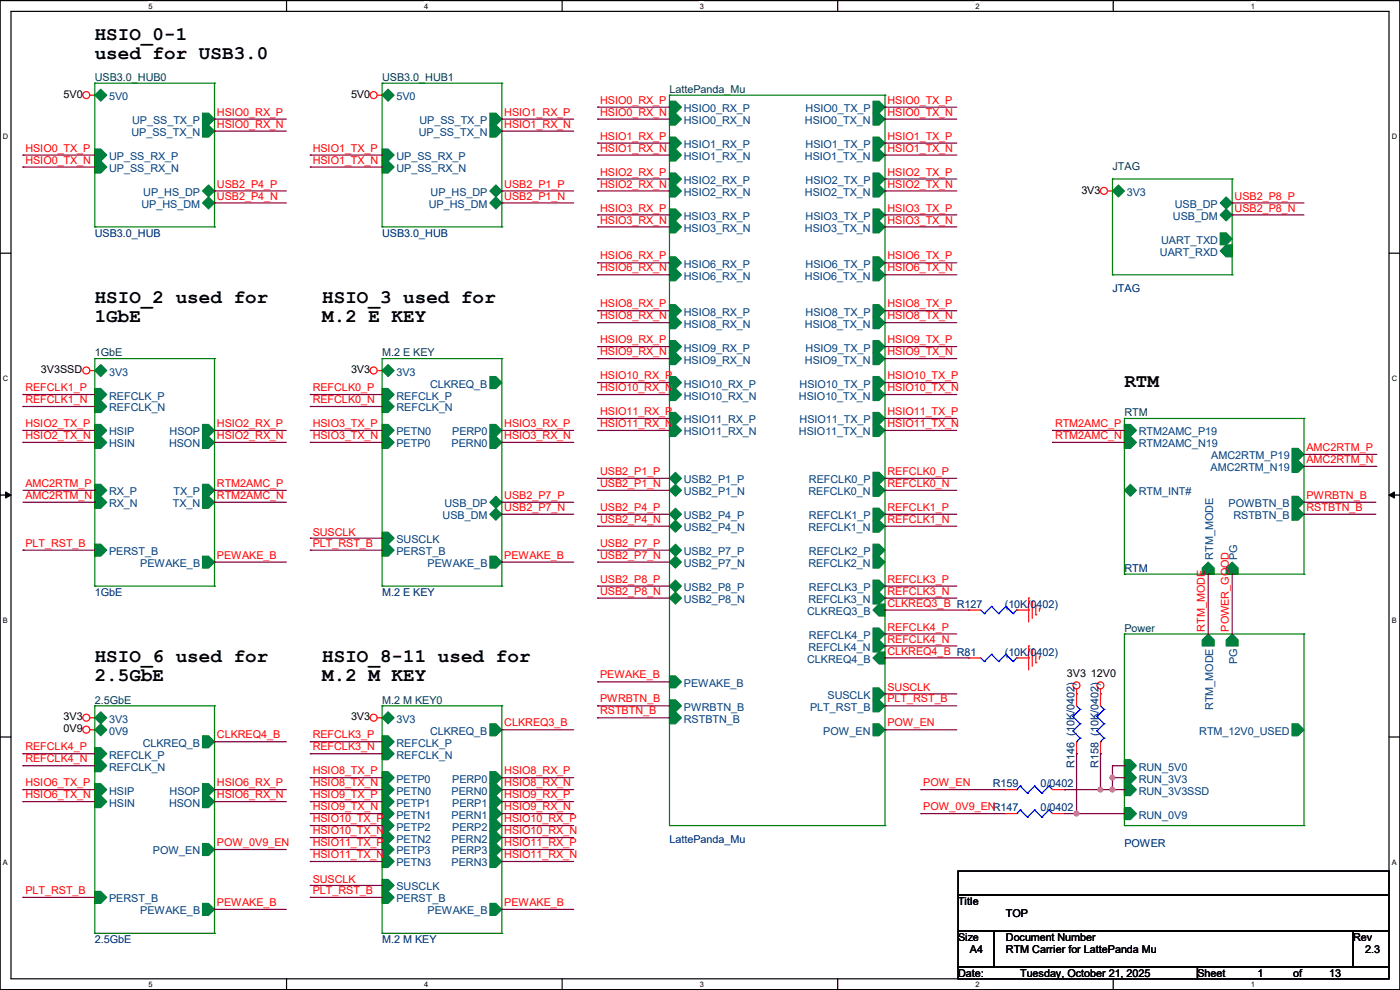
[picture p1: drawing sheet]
<svg xmlns="http://www.w3.org/2000/svg" width="297mm" height="210mm" viewBox="0 0 297 210" stroke-linecap="round" stroke-linejoin="round" font-family="sans-serif">
<path d="M0 .1h297v209.8h-297zM2.3 2.4h292.4v205.2h-292.4z" fill="none" stroke="#000" stroke-width=".25"/>
<g fill="#fff">
<path d="M31.5 .4h.9v1.8h-.9z"/>
<path d="M31.5 207.9h.9v1.8h-.9z"/>
</g>
<path d="M60.8 .1v2.3M60.8 207.6v2.3" fill="none" stroke="#000" stroke-width=".25"/>
<g fill="#fff">
<path d="M90 .4h.9v1.8h-.9z"/>
<path d="M90 207.9h.9v1.8h-.9z"/>
</g>
<path d="M119.3 .1v2.3M119.3 207.6v2.3" fill="none" stroke="#000" stroke-width=".25"/>
<g fill="#fff">
<path d="M148.5 .4h.9v1.8h-.9z"/>
<path d="M148.5 207.9h.9v1.8h-.9z"/>
</g>
<path d="M177.7 .1v2.3M177.7 207.6v2.3" fill="none" stroke="#000" stroke-width=".25"/>
<g fill="#fff">
<path d="M206.9 .4h.9v1.8h-.9z"/>
<path d="M206.9 207.9h.9v1.8h-.9z"/>
</g>
<path d="M236.2 .1v2.3M236.2 207.6v2.3" fill="none" stroke="#000" stroke-width=".25"/>
<g fill="#fff">
<path d="M265.4 .4h.9v1.8h-.9z"/>
<path d="M265.4 207.9h.9v1.8h-.9z"/>
<path d="M.6 28.1h1.2v1.7h-1.2z"/>
<path d="M295.3 28.1h1.1v1.7h-1.1z"/>
<path d="M.6 79.4h1.2v1.8h-1.2z"/>
<path d="M295.3 79.4h1.1v1.8h-1.1z"/>
</g>
<path d="M0 53.7h2.3M294.7 53.7h2.3" fill="none" stroke="#000" stroke-width=".25"/>
<g fill="#fff">
<path d="M.6 130.7h1.1v1.8h-1.1z"/>
<path d="M295.3 130.7h1v1.8h-1z"/>
</g>
<path d="M0 105h2.3M294.7 105h2.3" fill="none" stroke="#000" stroke-width=".25"/>
<path d="M1.2 104.4l1.1 .6-1.1 .7zM294.7 105l1.1-.6v1.3z" fill="#000" stroke="#000" stroke-width=".21"/>
<g fill="#fff">
<path d="M.6 182h1.1v1.8h-1.1z"/>
<path d="M295.3 182h1v1.8h-1z"/>
</g>
<path d="M0 156.3h2.3M294.7 156.3h2.3M203.2 184.8h91.5v5.1h-91.5zM203.2 189.9h91.5v7.6h-91.5zM203.2 197.5h7.7v7.6h-7.7zM210.9 197.5h76.2v7.6h-76.2zM287.1 197.5h7.6v7.6h-7.6zM203.2 205.1h50.8v2.5h-50.8zM254 205.1h40.7v2.5h-40.7z" fill="none" stroke="#000" stroke-width=".25"/>
<g fill="none" stroke="#f00" stroke-width=".25">
<path d="M19.1 20.2h1M20.1 20.2h.1M80.1 20.2h1M81.1 20.2h.1M235 40.5h1M236 40.5h.1M19.1 78.6h1M20.1 78.6h.1M80.1 78.6h1M81.1 78.6h.1M205.5 139.6h.1M205.5 129.4h.1"/>
<path d="M205.5 139.6h2.6M205.5 129.4h2.6M215.7 139.6h2.5M215.7 129.4h2.5M218.2 126.9h.1M218.2 137h.1M218.2 139.6h.1M218.2 129.4h.1M218.2 126.9v5.1M218.2 137v5.1M219 127.6h.1M219 137.8h.1"/>
<path d="M219 127.6v3.6M219 137.8v3.6M219.8 130.4h.1M219.8 128.4v2M219.8 138.6v2M220.5 129.2h.1M220.5 139.3h.1M220.5 129.2v.5M220.5 139.3v.5M19.1 152.3h1M19.1 154.8h1M20.1 154.8h.1"/>
<path d="M20.1 152.3h.1M80.1 152.3h1M81.1 152.3h.1M219.8 140.6h.1M228.4 147.2h.1M228.4 159.9h.1M228.4 146.2v3.5M228.4 157.4v2.5M233.5 147.2h.1M233.5 159.9h.1M233.5 146.2v3.5M233.5 157.4v2.5"/>
<path d="M213.1 167.5h.1M213.1 172.6h.1M213.1 167.5h2.6M213.1 172.6h2.6M223.3 167.5h2.5M223.3 172.6h2.5M225.8 167.5h.1M225.8 172.6h.1"/>
<circle cx="18.3" cy="20.2" r=".74"/>
<circle cx="79.3" cy="20.2" r=".74"/>
<circle cx="234.2" cy="40.5" r=".74"/>
<circle cx="18.3" cy="78.6" r=".74"/>
<circle cx="79.3" cy="78.6" r=".74"/>
<circle cx="18.3" cy="152.3" r=".74"/>
<circle cx="18.3" cy="154.8" r=".74"/>
<circle cx="79.3" cy="152.3" r=".74"/>
<circle cx="228.4" cy="145.4" r=".74"/>
<circle cx="233.4" cy="145.4" r=".74"/>
</g>
<g fill="none" stroke="#00f" stroke-width=".25">
<path d="M208.1 139.6l.7 .7M208.1 129.4l.7 .8M208.8 130.2h.1M210.4 138.8h.1M210.4 128.7h.1M210.4 138.8l-1.6 1.5M210.4 138.8l1.5 1.5M210.4 128.7l-1.6 1.5M210.4 128.7l1.5 1.5M211.9 130.2h.1M213.4 138.8h.1M213.4 128.7h.1"/>
<path d="M213.4 138.8l-1.5 1.5M213.4 138.8l1.5 1.5M213.4 128.7l-1.5 1.5M213.4 128.7l1.5 1.5M214.9 130.2h.1M215.7 139.6h.1M215.7 129.4h.1M215.7 139.6l-.8 .7M215.7 129.4l-.8 .8M208.8 140.3h.1M211.9 140.3h.1M214.9 140.3h.1"/>
<path d="M227.6 152h.1M227.6 155.1h.1M227.6 152l1.6 1.5M227.6 155.1l1.6 1.5M228.4 157.4h.1M228.4 149.7l.8 .8M229.2 150.5h.1M229.2 153.5h.1M229.2 156.6h.1M229.2 150.5l-1.6 1.5M229.2 153.5l-1.6 1.6M229.2 156.6l-.8 .8"/>
<path d="M232.7 152h.1M232.7 155.1h.1M232.7 152l1.5 1.5M232.7 155.1l1.5 1.5M233.5 157.4h.1M233.5 149.7l.7 .8M234.2 150.5h.1M234.2 153.5h.1M234.2 156.6h.1M234.2 150.5l-1.5 1.5M234.2 153.5l-1.5 1.6M234.2 156.6l-.7 .8"/>
<path d="M215.7 167.5h.1M215.7 172.6h.1M216.5 166.8h.1M216.5 171.8h.1M216.5 166.8l1.5 1.5M216.5 166.8l-.8 .7M216.5 171.8l1.5 1.6M216.5 171.8l-.8 .8M218 168.3h.1M218 173.4h.1M219.5 166.8h.1M219.5 171.8h.1"/>
<path d="M219.5 166.8l1.5 1.5M219.5 166.8l-1.5 1.5M219.5 171.8l1.5 1.6M219.5 171.8l-1.5 1.6M221 168.3h.1M221 173.4h.1M222.5 166.8h.1M222.5 171.8h.1M222.5 166.8l.8 .7M222.5 166.8l-1.5 1.5M222.5 171.8l.8 .8M222.5 171.8l-1.5 1.6"/>
</g>
<g fill="#008040" stroke="#008040" stroke-width=".25">
<path d="M103.9 191.6h1.3l1.3 1.3-1.3 1.3h-1.3z" fill-rule="evenodd"/>
<path d="M81.1 186.6h1.2l1.3 1.2-1.3 1.3h-1.2z" fill-rule="evenodd"/>
<path d="M81.1 189.1h1.2l1.3 1.3-1.3 1.2h-1.2z" fill-rule="evenodd"/>
<path d="M81.1 156.1h1.2l1.3 1.3-1.3 1.2h-1.2z" fill-rule="evenodd"/>
<path d="M81.1 158.6h1.2l1.3 1.3-1.3 1.3h-1.2z" fill-rule="evenodd"/>
<path d="M81.1 163.7h1.2l1.3 1.3-1.3 1.2h-1.2z" fill-rule="evenodd"/>
<path d="M81.1 166.2h1.2l1.3 1.3-1.3 1.3h-1.2z" fill-rule="evenodd"/>
<path d="M81.1 168.8h1.2l1.3 1.3-1.3 1.2h-1.2z" fill-rule="evenodd"/>
<path d="M81.1 171.3h1.2l1.3 1.3-1.3 1.3h-1.2z" fill-rule="evenodd"/>
<path d="M81.1 176.4h1.2l1.3 1.3-1.3 1.2h-1.2z" fill-rule="evenodd"/>
<path d="M81.1 173.9h1.2l1.3 1.2-1.3 1.3h-1.2z" fill-rule="evenodd"/>
<path d="M81.1 178.9h1.2l1.3 1.3-1.3 1.3h-1.2z" fill-rule="evenodd"/>
<path d="M81.1 181.5h1.2l1.3 1.3-1.3 1.2h-1.2z" fill-rule="evenodd"/>
<path d="M103.9 163.7h1.3l1.3 1.3-1.3 1.2h-1.3z" fill-rule="evenodd"/>
<path d="M103.9 166.2h1.3l1.3 1.3-1.3 1.3h-1.3z" fill-rule="evenodd"/>
<path d="M103.9 168.8h1.3l1.3 1.3-1.3 1.2h-1.3z" fill-rule="evenodd"/>
<path d="M103.9 171.3h1.3l1.3 1.3-1.3 1.3h-1.3z" fill-rule="evenodd"/>
<path d="M103.9 173.9h1.3l1.3 1.2-1.3 1.3h-1.3z" fill-rule="evenodd"/>
<path d="M103.9 176.4h1.3l1.3 1.3-1.3 1.2h-1.3z" fill-rule="evenodd"/>
<path d="M103.9 178.9h1.3l1.3 1.3-1.3 1.3h-1.3z" fill-rule="evenodd"/>
<path d="M103.9 181.5h1.3l1.3 1.3-1.3 1.2h-1.3z" fill-rule="evenodd"/>
<path d="M82.3 151l1.3 1.3-1.3 1.2-1.2-1.2z" fill-rule="evenodd"/>
<path d="M103.9 153.5h1.3l1.3 1.3-1.3 1.3h-1.3z" fill-rule="evenodd"/>
<path d="M20.1 158.6h1.3l1.2 1.3-1.2 1.3h-1.3z" fill-rule="evenodd"/>
<path d="M20.1 161.2h1.3l1.2 1.2-1.2 1.3h-1.3z" fill-rule="evenodd"/>
<path d="M20.1 166.2h1.3l1.2 1.3-1.2 1.3h-1.3z" fill-rule="evenodd"/>
<path d="M20.1 168.8h1.3l1.2 1.3-1.2 1.2h-1.3z" fill-rule="evenodd"/>
<path d="M43 166.2h1.2l1.3 1.3-1.3 1.3h-1.2z" fill-rule="evenodd"/>
<path d="M43 168.8h1.2l1.3 1.3-1.3 1.2h-1.2z" fill-rule="evenodd"/>
<path d="M43 191.6h1.2l1.3 1.3-1.3 1.3h-1.2z" fill-rule="evenodd"/>
<path d="M20.1 189.1h1.3l1.2 1.3-1.2 1.2h-1.3z" fill-rule="evenodd"/>
<path d="M43 178.9h1.2l1.3 1.3-1.3 1.3h-1.2z" fill-rule="evenodd"/>
<path d="M43 156.1h1.2l1.3 1.3-1.3 1.2h-1.2z" fill-rule="evenodd"/>
<path d="M20.1 154.8l1.3-1.3 1.2 1.3-1.2 1.3z" fill-rule="evenodd"/>
<path d="M21.4 151l1.2 1.3-1.2 1.2-1.3-1.2z" fill-rule="evenodd"/>
<path d="M185.2 54.5h1.3l1.2 1.3-1.2 1.2h-1.3z" fill-rule="evenodd"/>
<path d="M185.2 57h1.3l1.2 1.3-1.2 1.3h-1.3z" fill-rule="evenodd"/>
<path d="M142 54.5h1.3l1.3 1.3-1.3 1.2h-1.3z" fill-rule="evenodd"/>
<path d="M142 57h1.3l1.3 1.3-1.3 1.3h-1.3z" fill-rule="evenodd"/>
<path d="M185.2 135.8h1.3l1.2 1.2-1.2 1.3h-1.3z" fill-rule="evenodd"/>
<path d="M185.2 133.2h1.3l1.2 1.3-1.2 1.3h-1.3z" fill-rule="evenodd"/>
<path d="M185.2 148.5h1.3l1.2 1.2-1.2 1.3h-1.3z" fill-rule="evenodd"/>
<path d="M142 143.4h1.3l1.3 1.3-1.3 1.2h-1.3z" fill-rule="evenodd"/>
<path d="M185.2 125.6h1.3l1.2 1.3-1.2 1.2h-1.3z" fill-rule="evenodd"/>
<path d="M185.2 107.8h1.3l1.2 1.3-1.2 1.3h-1.3z" fill-rule="evenodd"/>
<path d="M185.2 115.4h1.3l1.2 1.3-1.2 1.3h-1.3z" fill-rule="evenodd"/>
<path d="M142 101.5l1.3-1.3 1.3 1.3-1.3 1.2z" fill-rule="evenodd"/>
<path d="M142 74.8h1.3l1.3 1.3-1.3 1.2h-1.3z" fill-rule="evenodd"/>
<path d="M142 67.2h1.3l1.3 1.3-1.3 1.2h-1.3z" fill-rule="evenodd"/>
<path d="M185.2 74.8h1.3l1.2 1.3-1.2 1.2h-1.3z" fill-rule="evenodd"/>
<path d="M185.2 123.1h1.3l1.2 1.2-1.2 1.3h-1.3z" fill-rule="evenodd"/>
<path d="M185.2 145.9h1.3l1.2 1.3-1.2 1.3h-1.3z" fill-rule="evenodd"/>
<path d="M185.2 67.2h1.3l1.2 1.3-1.2 1.2h-1.3z" fill-rule="evenodd"/>
<path d="M185.2 72.3h1.3l1.2 1.2-1.2 1.3h-1.3z" fill-rule="evenodd"/>
<path d="M185.2 64.6h1.3l1.2 1.3-1.2 1.3h-1.3z" fill-rule="evenodd"/>
<path d="M143.3 118l1.3 1.3-1.3 1.2-1.3-1.2z" fill-rule="evenodd"/>
<path d="M185.2 90h1.3l1.2 1.3-1.2 1.3h-1.3z" fill-rule="evenodd"/>
<path d="M142 72.3h1.3l1.3 1.2-1.3 1.3h-1.3z" fill-rule="evenodd"/>
<path d="M142 126.9l1.3-1.3 1.3 1.3-1.3 1.2z" fill-rule="evenodd"/>
<path d="M185.2 82.4h1.3l1.2 1.3-1.2 1.3h-1.3z" fill-rule="evenodd"/>
<path d="M142 64.6h1.3l1.3 1.3-1.3 1.3h-1.3z" fill-rule="evenodd"/>
<path d="M142 116.7l1.3-1.3 1.3 1.3-1.3 1.3z" fill-rule="evenodd"/>
<path d="M185.2 87.5h1.3l1.2 1.3-1.2 1.2h-1.3z" fill-rule="evenodd"/>
<path d="M185.2 46.9h1.3l1.2 1.2-1.2 1.3h-1.3z" fill-rule="evenodd"/>
<path d="M142 90h1.3l1.3 1.3-1.3 1.3h-1.3z" fill-rule="evenodd"/>
<path d="M143.3 123.1l1.3 1.2-1.3 1.3-1.3-1.3z" fill-rule="evenodd"/>
<path d="M185.2 79.9h1.3l1.2 1.3-1.2 1.2h-1.3z" fill-rule="evenodd"/>
<path d="M185.2 39.2h1.3l1.2 1.3-1.2 1.3h-1.3z" fill-rule="evenodd"/>
<path d="M142 82.4h1.3l1.3 1.3-1.3 1.3h-1.3z" fill-rule="evenodd"/>
<path d="M185.2 44.3h1.3l1.2 1.3-1.2 1.3h-1.3z" fill-rule="evenodd"/>
<path d="M185.2 31.6h1.3l1.2 1.3-1.2 1.3h-1.3z" fill-rule="evenodd"/>
<path d="M142 87.5h1.3l1.3 1.3-1.3 1.2h-1.3z" fill-rule="evenodd"/>
<path d="M142 46.9h1.3l1.3 1.2-1.3 1.3h-1.3z" fill-rule="evenodd"/>
<path d="M142 79.9h1.3l1.3 1.3-1.3 1.2h-1.3z" fill-rule="evenodd"/>
<path d="M142 39.2h1.3l1.3 1.3-1.3 1.3h-1.3z" fill-rule="evenodd"/>
<path d="M142 44.3h1.3l1.3 1.3-1.3 1.3h-1.3z" fill-rule="evenodd"/>
<path d="M142 31.6h1.3l1.3 1.3-1.3 1.3h-1.3z" fill-rule="evenodd"/>
<path d="M185.2 36.7h1.3l1.2 1.3-1.2 1.2h-1.3z" fill-rule="evenodd"/>
<path d="M185.2 24h1.3l1.2 1.3-1.2 1.2h-1.3z" fill-rule="evenodd"/>
<path d="M185.2 29.1h1.3l1.2 1.3-1.2 1.2h-1.3z" fill-rule="evenodd"/>
<path d="M185.2 21.5h1.3l1.2 1.2-1.2 1.3h-1.3z" fill-rule="evenodd"/>
<path d="M142 36.7h1.3l1.3 1.3-1.3 1.2h-1.3z" fill-rule="evenodd"/>
<path d="M142 24h1.3l1.3 1.3-1.3 1.2h-1.3z" fill-rule="evenodd"/>
<path d="M142 29.1h1.3l1.3 1.3-1.3 1.2h-1.3z" fill-rule="evenodd"/>
<path d="M185.2 102.7h1.3l1.2 1.3-1.2 1.3h-1.3z" fill-rule="evenodd"/>
<path d="M142 21.5h1.3l1.3 1.2-1.3 1.3h-1.3z" fill-rule="evenodd"/>
<path d="M185.2 110.4h1.3l1.2 1.2-1.2 1.3h-1.3z" fill-rule="evenodd"/>
<path d="M185.2 118h1.3l1.2 1.3-1.2 1.2h-1.3z" fill-rule="evenodd"/>
<path d="M185.2 100.2h1.3l1.2 1.3-1.2 1.2h-1.3z" fill-rule="evenodd"/>
<path d="M142 104l1.3-1.3 1.3 1.3-1.3 1.3z" fill-rule="evenodd"/>
<path d="M185.2 129.4l1.3-1.3h1.2v2.6h-1.2z" fill-rule="evenodd"/>
<path d="M186.5 138.3h1.2v2.5h-1.2l-1.3-1.2z" fill-rule="evenodd"/>
<path d="M142 148.5h1.3l1.3 1.2-1.3 1.3h-1.3z" fill-rule="evenodd"/>
<path d="M142 151h1.3l1.3 1.3-1.3 1.2h-1.3z" fill-rule="evenodd"/>
<path d="M185.2 153.5h1.3l1.2 1.3-1.2 1.3h-1.3z" fill-rule="evenodd"/>
<path d="M143.3 110.4l1.3 1.2-1.3 1.3-1.3-1.3z" fill-rule="evenodd"/>
<path d="M143.3 107.8l1.3 1.3-1.3 1.3-1.3-1.3z" fill-rule="evenodd"/>
<path d="M260.1 120.5l1.3-1.2 1.3 1.2v1.3h-2.6z" fill-rule="evenodd"/>
<path d="M238.5 104l1.3-1.3 1.3 1.3-1.3 1.3z" fill-rule="evenodd"/>
<path d="M255.1 120.5l1.2-1.2 1.3 1.2v1.3h-2.5z" fill-rule="evenodd"/>
<path d="M274.1 105.3h1.3l1.2 1.3-1.2 1.2h-1.3z" fill-rule="evenodd"/>
<path d="M274.1 107.8h1.3l1.2 1.3-1.2 1.3h-1.3z" fill-rule="evenodd"/>
<path d="M274.1 97.7h1.3l1.2 1.2-1.2 1.3h-1.3z" fill-rule="evenodd"/>
<path d="M274.1 95.1h1.3l1.2 1.3-1.2 1.3h-1.3z" fill-rule="evenodd"/>
<path d="M238.5 92.6h1.3l1.3 1.3-1.3 1.2h-1.3z" fill-rule="evenodd"/>
<path d="M238.5 90h1.3l1.3 1.3-1.3 1.3h-1.3z" fill-rule="evenodd"/>
<path d="M103.9 118h1.3l1.3 1.3-1.3 1.2h-1.3z" fill-rule="evenodd"/>
<path d="M81.1 112.9h1.2l1.3 1.3-1.3 1.2h-1.2z" fill-rule="evenodd"/>
<path d="M81.1 115.4h1.2l1.3 1.3-1.3 1.3h-1.2z" fill-rule="evenodd"/>
<path d="M81.1 82.4h1.2l1.3 1.3-1.3 1.3h-1.2z" fill-rule="evenodd"/>
<path d="M81.1 85h1.2l1.3 1.2-1.3 1.3h-1.2z" fill-rule="evenodd"/>
<path d="M81.1 90h1.2l1.3 1.3-1.3 1.3h-1.2z" fill-rule="evenodd"/>
<path d="M81.1 92.6h1.2l1.3 1.3-1.3 1.2h-1.2z" fill-rule="evenodd"/>
<path d="M103.9 90h1.3l1.3 1.3-1.3 1.3h-1.3z" fill-rule="evenodd"/>
<path d="M103.9 92.6h1.3l1.3 1.3-1.3 1.2h-1.3z" fill-rule="evenodd"/>
<path d="M103.9 109.1l1.3-1.3 1.3 1.3-1.3 1.3z" fill-rule="evenodd"/>
<path d="M103.9 106.6l1.3-1.3 1.3 1.3-1.3 1.2z" fill-rule="evenodd"/>
<path d="M81.1 78.6l1.2-1.3 1.3 1.3-1.3 1.3z" fill-rule="evenodd"/>
<path d="M103.9 79.9h1.3l1.3 1.3-1.3 1.2h-1.3z" fill-rule="evenodd"/>
<path d="M81.1 31.6h1.2l1.3 1.3-1.3 1.3h-1.2z" fill-rule="evenodd"/>
<path d="M81.1 34.2h1.2l1.3 1.2-1.3 1.3h-1.2z" fill-rule="evenodd"/>
<path d="M103.9 24h1.3l1.3 1.3-1.3 1.2h-1.3z" fill-rule="evenodd"/>
<path d="M103.9 26.5h1.3l1.3 1.3-1.3 1.3h-1.3z" fill-rule="evenodd"/>
<path d="M103.9 40.5l1.3-1.3 1.3 1.3-1.3 1.3z" fill-rule="evenodd"/>
<path d="M103.9 43.1l1.3-1.3 1.3 1.3-1.3 1.2z" fill-rule="evenodd"/>
<path d="M81.1 20.2l1.2-1.3 1.3 1.3-1.3 1.3z" fill-rule="evenodd"/>
<path d="M256.3 134.5l1.3 1.3v1.2h-2.5v-1.2z" fill-rule="evenodd"/>
<path d="M261.4 134.5l1.3 1.3v1.2h-2.6v-1.2z" fill-rule="evenodd"/>
<path d="M274.1 153.5h1.3l1.2 1.3-1.2 1.3h-1.3z" fill-rule="evenodd"/>
<path d="M238.5 161.2h1.3l1.3 1.2-1.3 1.3h-1.3z" fill-rule="evenodd"/>
<path d="M238.5 163.7h1.3l1.3 1.3-1.3 1.2h-1.3z" fill-rule="evenodd"/>
<path d="M238.5 171.3h1.3l1.3 1.3-1.3 1.3h-1.3z" fill-rule="evenodd"/>
<path d="M238.5 166.2h1.3l1.3 1.3-1.3 1.3h-1.3z" fill-rule="evenodd"/>
<path d="M20.1 31.6h1.3l1.2 1.3-1.2 1.3h-1.3z" fill-rule="evenodd"/>
<path d="M20.1 34.2h1.3l1.2 1.2-1.2 1.3h-1.3z" fill-rule="evenodd"/>
<path d="M43 24h1.2l1.3 1.3-1.3 1.2h-1.2z" fill-rule="evenodd"/>
<path d="M43 26.5h1.2l1.3 1.3-1.3 1.3h-1.2z" fill-rule="evenodd"/>
<path d="M43 40.5l1.2-1.3 1.3 1.3-1.3 1.3z" fill-rule="evenodd"/>
<path d="M43 43.1l1.2-1.3 1.3 1.3-1.3 1.2z" fill-rule="evenodd"/>
<path d="M21.4 18.9l1.2 1.3-1.2 1.3-1.3-1.3z" fill-rule="evenodd"/>
<path d="M258.9 53.2l1.2-1.3h1.3v2.6h-1.3z" fill-rule="evenodd"/>
<path d="M258.9 49.4h1.2l1.3 1.3-1.3 1.2h-1.2z" fill-rule="evenodd"/>
<path d="M260.1 41.8l1.3 1.3-1.3 1.2-1.2-1.2z" fill-rule="evenodd"/>
<path d="M260.1 44.3l1.3 1.3-1.3 1.3-1.2-1.3z" fill-rule="evenodd"/>
<path d="M237.3 39.2l1.2 1.3-1.2 1.3-1.3-1.3z" fill-rule="evenodd"/>
<path d="M20.1 82.4h1.3l1.2 1.3-1.2 1.3h-1.3z" fill-rule="evenodd"/>
<path d="M20.1 85h1.3l1.2 1.2-1.2 1.3h-1.3z" fill-rule="evenodd"/>
<path d="M20.1 90h1.3l1.2 1.3-1.2 1.3h-1.3z" fill-rule="evenodd"/>
<path d="M20.1 92.6h1.3l1.2 1.3-1.2 1.2h-1.3z" fill-rule="evenodd"/>
<path d="M43 90h1.2l1.3 1.3-1.3 1.3h-1.2z" fill-rule="evenodd"/>
<path d="M43 92.6h1.2l1.3 1.3-1.3 1.2h-1.2z" fill-rule="evenodd"/>
<path d="M43 118h1.2l1.3 1.3-1.3 1.2h-1.2z" fill-rule="evenodd"/>
<path d="M20.1 115.4h1.3l1.2 1.3-1.2 1.3h-1.3z" fill-rule="evenodd"/>
<path d="M20.1 78.6l1.3-1.3 1.2 1.3-1.2 1.3z" fill-rule="evenodd"/>
<path d="M20.1 102.7h1.3l1.2 1.3-1.2 1.3h-1.3z" fill-rule="evenodd"/>
<path d="M20.1 105.3h1.3l1.2 1.3-1.2 1.2h-1.3z" fill-rule="evenodd"/>
<path d="M43 105.3h1.2l1.3 1.3-1.3 1.2h-1.2z" fill-rule="evenodd"/>
<path d="M43 102.7h1.2l1.3 1.3-1.3 1.3h-1.2z" fill-rule="evenodd"/>
</g>
<g fill="none" stroke="#008000" stroke-width=".25">
<path d="M20.1 17.7h.1M20.1 17.7v30.4M20.1 17.7h25.4M45.5 17.7h.1M45.5 17.7v30.4M81.1 17.7h.1M81.1 17.7v30.4M81.1 17.7h25.4M106.5 17.7h.1M106.5 17.7v30.4M142 20.2h.1M142 20.2h45.7"/>
<path d="M142 20.2v154.9M187.7 20.2h.1M187.7 20.2v154.9M236 38h.1M236 38h25.4M236 38v20.3M261.4 38h.1M261.4 38v20.3M20.1 48.1h.1M20.1 48.1h25.4M45.5 48.1h.1M81.1 48.1h.1"/>
<path d="M81.1 48.1h25.4M106.5 48.1h.1M236 58.3h.1M236 58.3h25.4M261.4 58.3h.1M20.1 76.1h.1M20.1 76.1v48.2M20.1 76.1h25.4M45.5 76.1h.1M45.5 76.1v48.2M81.1 76.1h.1M81.1 76.1v48.2"/>
<path d="M81.1 76.1h25.4M106.5 76.1h.1M106.5 76.1v48.2M238.5 88.8h.1M238.5 88.8h38.1M238.5 88.8v33M276.6 88.8h.1M276.6 88.8v33M20.1 124.3h.1M20.1 124.3h25.4M45.5 124.3h.1M81.1 124.3h.1"/>
<path d="M81.1 124.3h25.4M106.5 124.3h.1M238.5 121.8h.1M238.5 134.5h.1M238.5 121.8h38.1M238.5 134.5v40.6M238.5 134.5h38.1M276.6 121.8h.1M276.6 134.5h.1M276.6 134.5v40.6M20.1 149.7h.1M20.1 149.7h25.4"/>
<path d="M20.1 149.7v48.3M45.5 149.7h.1M45.5 149.7v48.3M81.1 149.7h.1M81.1 149.7h25.4M81.1 149.7v48.3M106.5 149.7h.1M106.5 149.7v48.3M142 175.1h.1M142 175.1h45.7M187.7 175.1h.1M238.5 175.1h.1"/>
<path d="M238.5 175.1h38.1M276.6 175.1h.1M20.1 198h.1M20.1 198h25.4M45.5 198h.1M81.1 198h.1M81.1 198h25.4M106.5 198h.1"/>
</g>
<g fill="none" stroke="#800040" stroke-width=".25">
<path d="M4.9 32.9h.1M4.9 35.4h.1M4.9 32.9h15.2M4.9 35.4h15.2M45.5 25.3h.1M45.5 27.8h.1M45.5 25.3h15.2M45.5 27.8h15.2M65.8 32.9h.1M65.8 35.4h.1M65.8 32.9h15.3M65.8 35.4h15.3"/>
<path d="M106.5 25.3h.1M106.5 27.8h.1M106.5 25.3h15.2M106.5 27.8h15.2M126.8 22.7h.1M126.8 25.3h.1M126.8 30.4h.1M126.8 32.9h.1M126.8 38h.1M126.8 22.7h15.2M126.8 25.3h15.2M126.8 30.4h15.2"/>
<path d="M126.8 32.9h15.2M126.8 38h15.2M187.7 22.7h.1M187.7 25.3h.1M187.7 30.4h.1M187.7 32.9h.1M187.7 38h.1M187.7 22.7h15.3M187.7 25.3h15.3M187.7 30.4h15.3M187.7 32.9h15.3M187.7 38h15.3"/>
<path d="M45.5 40.5h.1M45.5 43.1h.1M45.5 40.5h15.2M45.5 43.1h15.2M106.5 40.5h.1M106.5 43.1h.1M106.5 40.5h15.2M106.5 43.1h15.2M126.8 40.5h.1M126.8 45.6h.1M126.8 48.1h.1M126.8 55.8h.1"/>
<path d="M126.8 58.3h.1M126.8 40.5h15.2M126.8 45.6h15.2M126.8 48.1h15.2M126.8 55.8h15.2M126.8 58.3h15.2M187.7 40.5h.1M187.7 45.6h.1M187.7 48.1h.1M187.7 55.8h.1M187.7 58.3h.1M187.7 40.5h15.3"/>
<path d="M187.7 45.6h15.3M187.7 48.1h15.3M187.7 55.8h15.3M187.7 58.3h15.3M261.4 43.1h.1M261.4 45.6h.1M261.4 45.6h15.2M261.4 43.1h15.2M126.8 65.9h.1M126.8 68.5h.1M126.8 73.5h.1M126.8 76.1h.1"/>
<path d="M126.8 65.9h15.2M126.8 68.5h15.2M126.8 73.5h15.2M126.8 76.1h15.2M187.7 65.9h.1M187.7 68.5h.1M187.7 73.5h.1M187.7 76.1h.1M187.7 65.9h15.3M187.7 68.5h15.3M187.7 73.5h15.3M187.7 76.1h15.3"/>
<path d="M4.9 91.3h.1M4.9 93.9h.1M4.9 83.7h.1M4.9 86.2h.1M4.9 83.7h15.2M4.9 91.3h15.2M4.9 93.9h15.2M4.9 86.2h15.2M45.5 91.3h.1M45.5 93.9h.1M45.5 91.3h15.2M45.5 93.9h15.2"/>
<path d="M65.8 91.3h.1M65.8 93.9h.1M65.8 83.7h.1M65.8 86.2h.1M65.8 83.7h15.3M65.8 91.3h15.3M65.8 93.9h15.3M65.8 86.2h15.3M106.5 91.3h.1M106.5 93.9h.1M106.5 91.3h15.2M106.5 93.9h15.2"/>
<path d="M126.8 81.2h.1M126.8 83.7h.1M126.8 88.8h.1M126.8 91.3h.1M126.8 81.2h15.2M126.8 83.7h15.2M126.8 88.8h15.2M126.8 91.3h15.2M187.7 81.2h.1M187.7 83.7h.1M187.7 88.8h.1M187.7 91.3h.1"/>
<path d="M187.7 81.2h15.3M187.7 83.7h15.3M187.7 88.8h15.3M187.7 91.3h15.3M223.3 91.3h.1M223.3 93.9h.1M223.3 91.3h15.2M223.3 93.9h15.2M276.6 96.4h15.3M276.6 98.9h15.3M291.9 96.4h.1M291.9 98.9h.1"/>
<path d="M4.9 116.7h.1M4.9 104h15.2M4.9 116.7h15.2M4.9 106.6h15.2M20.1 104h.1M20.1 106.6h.1M45.5 119.3h.1M45.5 104h.1M45.5 106.6h.1M45.5 104h15.2M45.5 119.3h15.2M45.5 106.6h15.2"/>
<path d="M65.8 114.2h.1M65.8 116.7h.1M65.8 116.7h15.3M65.8 114.2h15.3M106.5 106.6h.1M106.5 109.1h.1M106.5 119.3h.1M106.5 109.1h15.2M106.5 119.3h15.2M106.5 106.6h15.2M126.8 101.5h.1M126.8 104h.1"/>
<path d="M126.8 109.1h.1M126.8 111.6h.1M126.8 116.7h.1M126.8 119.3h.1M126.8 101.5h15.2M126.8 104h15.2M126.8 109.1h15.2M126.8 111.6h15.2M126.8 116.7h15.2M126.8 119.3h15.2M187.7 101.5h.1M187.7 104h.1"/>
<path d="M187.7 109.1h.1M187.7 111.6h.1M187.7 101.5h15.3M187.7 104h15.3M187.7 109.1h15.3M187.7 111.6h15.3M276.6 106.6h.1M276.6 109.1h.1M276.6 109.1h15.3M276.6 106.6h15.3M126.8 124.3h.1M126.8 126.9h.1"/>
<path d="M126.8 124.3h15.2M126.8 126.9h15.2M187.7 124.3h.1M187.7 126.9h.1M187.7 129.4h.1M187.7 139.6h.1M187.7 134.5h.1M187.7 137h.1M187.7 124.3h15.3M187.7 126.9h15.3M187.7 129.4h17.8M187.7 139.6h17.8"/>
<path d="M187.7 134.5h15.3M187.7 137h15.3M256.3 121.8h.1M256.3 121.8v12.7M261.4 121.8h.1M261.4 121.8v12.7M4.9 159.9h.1M4.9 159.9h15.2M45.5 157.4h.1M45.5 157.4h15.2M65.8 157.4h.1M65.8 159.9h.1"/>
<path d="M65.8 159.9h15.3M65.8 157.4h15.3M106.5 154.8h.1M106.5 154.8h15.2M126.8 144.7h.1M126.8 149.7h.1M126.8 152.3h.1M126.8 149.7h15.2M126.8 144.7h15.2M126.8 152.3h15.2M187.7 147.2h.1M187.7 149.7h.1"/>
<path d="M187.7 154.8h.1M187.7 147.2h15.3M187.7 149.7h15.3M187.7 154.8h15.3M228.4 159.9h.1M228.4 159.9v12.7M233.5 159.9h.1M233.5 159.9v7.6M4.9 167.5h.1M4.9 170.1h.1M4.9 162.4h.1M4.9 167.5h15.2"/>
<path d="M4.9 170.1h15.2M4.9 162.4h15.2M45.5 167.5h.1M45.5 170.1h.1M45.5 167.5h15.2M45.5 170.1h15.2M65.8 165h.1M65.8 167.5h.1M65.8 170.1h.1M65.8 172.6h.1M65.8 175.1h.1M65.8 177.7h.1"/>
<path d="M65.8 167.5h15.3M65.8 170.1h15.3M65.8 165h15.3M65.8 172.6h15.3M65.8 175.1h15.3M65.8 177.7h15.3M106.5 165h.1M106.5 167.5h.1M106.5 170.1h.1M106.5 172.6h.1M106.5 175.1h.1M106.5 177.7h.1"/>
<path d="M106.5 167.5h15.2M106.5 170.1h15.2M106.5 165h15.2M106.5 172.6h15.2M106.5 175.1h15.2M106.5 177.7h15.2M195.4 172.6h.1M195.4 167.5h.1M195.4 167.5h17.7M195.4 172.6h17.7M225.8 167.5h.1M225.8 167.5h12.7"/>
<path d="M225.8 172.6h12.7M228.4 172.6h.1M236 162.4h.1M236 167.5h.1M236 165h.1M236 165h2.5M236 162.4h2.5M236 162.4v5.1M238.5 162.4h.1M238.5 167.5h.1M238.5 165h.1M4.9 190.4h.1"/>
<path d="M4.9 190.4h15.2M45.5 180.2h.1M45.5 192.9h.1M45.5 180.2h15.2M45.5 192.9h15.2M65.8 180.2h.1M65.8 182.8h.1M65.8 187.8h.1M65.8 190.4h.1M65.8 180.2h15.3M65.8 182.8h15.3M65.8 187.8h15.3"/>
<path d="M65.8 190.4h15.3M106.5 180.2h.1M106.5 182.8h.1M106.5 192.9h.1M106.5 180.2h15.2M106.5 182.8h15.2M106.5 192.9h15.2"/>
</g>
<g fill="#f0f" stroke="#f0f" stroke-width=".25">
<circle cx="228.4" cy="172.6" r=".49"/>
<circle cx="233.4" cy="167.5" r=".49"/>
<circle cx="236" cy="165" r=".49"/>
<circle cx="236" cy="167.5" r=".49"/>
</g>
<g font-size="4.1">
<text x="20.1" y="8.4">HSIO_0-1</text>
<text x="20.1" y="12.4">used for USB3.0</text>
<text x="20.1" y="64.3">HSIO_2 used for</text>
<text x="68.4" y="64.3">HSIO_3 used for</text>
<text x="20.1" y="68.3">1GbE</text>
<text x="68.4" y="68.3">M.2 E KEY</text>
<text x="238.5" y="82">RTM</text>
<text x="20.1" y="140.5">HSIO_6 used for</text>
<text x="68.4" y="140.5">HSIO_8-11 used for</text>
<text x="20.1" y="144.5">2.5GbE</text>
<text x="68.4" y="144.5">M.2 M KEY</text>
</g>
<g font-size="2.3" fill="#004040">
<text x="20.1" y="17.2">USB3.0_HUB0</text>
<text x="81.1" y="17.2">USB3.0_HUB1</text>
<text x="142" y="19.7">LattePanda_Mu</text>
<text x="236" y="36">JTAG</text>
<text x="20.1" y="75.6">1GbE</text>
<text x="81.1" y="75.6">M.2 E KEY</text>
<text x="238.6" y="88.3">RTM</text>
<text x="238.6" y="134">Power</text>
<text x="20.1" y="149.3">2.5GbE</text>
<text x="81.1" y="149.3">M.2 M KEY0</text>
</g>
<g font-size="2.3">
<text x="13.5" y="20.7">5V0</text>
<text x="74.5" y="20.7">5V0</text>
<text x="229.4" y="41.1">3V3</text>
<text x="8.7" y="79.2">3V3SSD</text>
<text x="74.5" y="79.2">3V3</text>
<text x="226.4" y="143.7">3V3</text>
<text x="231.4" y="143.7">12V0</text>
<text x="13.5" y="155.4">0V9</text>
<text x="13.5" y="152.8">3V3</text>
<text x="74.5" y="152.8">3V3</text>
<text x="203.2" y="191.9">Title</text>
<text x="213.4" y="194.5">TOP</text>
<text x="203.2" y="199.6">Size</text>
<text x="205.8" y="202.1">A4</text>
<text x="213.4" y="199.6">Document Number</text>
<text x="213.4" y="202.1">RTM Carrier for LattePanda Mu</text>
<text x="287.1" y="199.6">Rev</text>
<text x="289.6" y="202.1">2.3</text>
<text x="203.2" y="207.2">Date:</text>
<text x="216.5" y="207.2">Tuesday, October 21, 2025</text>
<text x="254" y="207.2">Sheet</text>
<text x="266.7" y="207.2">1</text>
<text x="274.4" y="207.2">of</text>
<text x="282" y="207.2">13</text>
</g>
<g font-size="2.3" fill="#004080">
<text x="23.2" y="21.3">5V0</text>
<text x="84.1" y="21.3">5V0</text>
<text x="145.1" y="23.8">HSIO0_RX_P</text>
<text x="170.9" y="23.8">HSIO0_TX_P</text>
<text x="27.9" y="28.9">UP_SS_TX_N</text>
<text x="28" y="26.3">UP_SS_TX_P</text>
<text x="88.9" y="28.9">UP_SS_TX_N</text>
<text x="89" y="26.3">UP_SS_TX_P</text>
<text x="145.1" y="26.3">HSIO0_RX_N</text>
<text x="170.8" y="26.3">HSIO0_TX_N</text>
<text x="23.2" y="34">UP_SS_RX_P</text>
<text x="84.1" y="34">UP_SS_RX_P</text>
<text x="145.1" y="34">HSIO1_RX_N</text>
<text x="145.1" y="31.4">HSIO1_RX_P</text>
<text x="170.8" y="34">HSIO1_TX_N</text>
<text x="170.9" y="31.4">HSIO1_TX_P</text>
<text x="23.2" y="36.5">UP_SS_RX_N</text>
<text x="30.4" y="41.6">UP_HS_DP</text>
<text x="84.1" y="36.5">UP_SS_RX_N</text>
<text x="91.4" y="41.6">UP_HS_DP</text>
<text x="145.1" y="41.6">HSIO2_RX_N</text>
<text x="145.1" y="39">HSIO2_RX_P</text>
<text x="170.8" y="41.6">HSIO2_TX_N</text>
<text x="170.9" y="39">HSIO2_TX_P</text>
<text x="239.1" y="41.6">3V3</text>
<text x="30" y="44.1">UP_HS_DM</text>
<text x="91" y="44.1">UP_HS_DM</text>
<text x="145.1" y="46.7">HSIO3_RX_P</text>
<text x="170.9" y="46.7">HSIO3_TX_P</text>
<text x="248.8" y="46.7">USB_DM</text>
<text x="249.2" y="44.1">USB_DP</text>
<text x="145.1" y="49.2">HSIO3_RX_N</text>
<text x="170.8" y="49.2">HSIO3_TX_N</text>
<text x="246.3" y="51.7">UART_TXD</text>
<text x="145.1" y="56.8">HSIO6_RX_P</text>
<text x="145.1" y="59.4">HSIO6_RX_N</text>
<text x="170.8" y="59.4">HSIO6_TX_N</text>
<text x="170.9" y="56.8">HSIO6_TX_P</text>
<text x="246.1" y="54.3">UART_RXD</text>
<text x="145.1" y="69.5">HSIO8_RX_N</text>
<text x="145.1" y="67">HSIO8_RX_P</text>
<text x="170.8" y="69.5">HSIO8_TX_N</text>
<text x="170.9" y="67">HSIO8_TX_P</text>
<text x="145.1" y="77.1">HSIO9_RX_N</text>
<text x="145.1" y="74.6">HSIO9_RX_P</text>
<text x="170.8" y="77.1">HSIO9_TX_N</text>
<text x="170.9" y="74.6">HSIO9_TX_P</text>
<text x="23.2" y="79.7">3V3</text>
<text x="84.1" y="79.7">3V3</text>
<text x="91.2" y="82.2">CLKREQ_B</text>
<text x="145.1" y="82.2">HSIO10_RX_P</text>
<text x="169.6" y="82.2">HSIO10_TX_P</text>
<text x="23.2" y="84.8">REFCLK_P</text>
<text x="23.2" y="87.3">REFCLK_N</text>
<text x="84.1" y="84.8">REFCLK_P</text>
<text x="84.1" y="87.3">REFCLK_N</text>
<text x="145.1" y="84.8">HSIO10_RX_N</text>
<text x="145.1" y="89.8">HSIO11_RX_P</text>
<text x="169.5" y="84.8">HSIO10_TX_N</text>
<text x="169.6" y="89.8">HSIO11_TX_P</text>
<text x="23.2" y="92.4">HSIP</text>
<text x="23.2" y="94.9">HSIN</text>
<text x="35.9" y="94.9">HSON</text>
<text x="36" y="92.4">HSOP</text>
<text x="84.1" y="92.4">PETN0</text>
<text x="84.1" y="94.9">PETP0</text>
<text x="95.8" y="94.9">PERN0</text>
<text x="95.9" y="92.4">PERP0</text>
<text x="145.1" y="92.4">HSIO11_RX_N</text>
<text x="169.5" y="92.4">HSIO11_TX_N</text>
<text x="241.6" y="94.9">RTM2AMC_N19</text>
<text x="241.6" y="92.4">RTM2AMC_P19</text>
<text x="256.8" y="100">AMC2RTM_N19</text>
<text x="257" y="97.5">AMC2RTM_P19</text>
<text x="23.2" y="105.1">RX_P</text>
<text x="23.2" y="107.6">RX_N</text>
<text x="36.7" y="107.6">TX_N</text>
<text x="36.8" y="105.1">TX_P</text>
<text x="94.3" y="107.6">USB_DP</text>
<text x="145.1" y="102.5">USB2_P1_P</text>
<text x="145.1" y="105.1">USB2_P1_N</text>
<text x="171.5" y="105.1">REFCLK0_N</text>
<text x="171.6" y="102.5">REFCLK0_P</text>
<text x="241.6" y="105.1">RTM_INT#</text>
<text x="260.6" y="107.6">POWBTN_B</text>
<text x="93.9" y="110.2">USB_DM</text>
<text x="145.1" y="112.7">USB2_P4_N</text>
<text x="145.1" y="110.2">USB2_P4_P</text>
<text x="171.5" y="112.7">REFCLK1_N</text>
<text x="171.6" y="110.2">REFCLK1_P</text>
<text x="261.7" y="110.2">RSTBTN_B</text>
<text x="23.2" y="117.8">PERST_B</text>
<text x="84.1" y="115.2">SUSCLK</text>
<text x="84.1" y="117.8">PERST_B</text>
<text x="145.1" y="117.8">USB2_P7_P</text>
<text x="171.6" y="117.8">REFCLK2_P</text>
<text x="257.4" y="118.7" transform="rotate(-90 257.4 118.7)">RTM_MODE</text>
<text x="262.5" y="118.7" transform="rotate(-90 262.5 118.7)">PG</text>
<text x="29.8" y="120.3">PEWAKE_B</text>
<text x="90.7" y="120.3">PEWAKE_B</text>
<text x="145.1" y="120.3">USB2_P7_N</text>
<text x="145.1" y="125.4">USB2_P8_P</text>
<text x="171.5" y="120.3">REFCLK2_N</text>
<text x="171.6" y="125.4">REFCLK3_P</text>
<text x="145.1" y="127.9">USB2_P8_N</text>
<text x="171.2" y="130.5">CLKREQ3_B</text>
<text x="171.5" y="127.9">REFCLK3_N</text>
<text x="171.6" y="135.6">REFCLK4_P</text>
<text x="171.2" y="140.6">CLKREQ4_B</text>
<text x="171.5" y="138.1">REFCLK4_N</text>
<text x="262.5" y="140.8" transform="rotate(-90 262.5 140.8)">PG</text>
<text x="145.1" y="145.7">PEWAKE_B</text>
<text x="175.6" y="148.3">SUSCLK</text>
<text x="23.2" y="155.9">0V9</text>
<text x="23.2" y="153.3">3V3</text>
<text x="84.1" y="153.3">3V3</text>
<text x="91.2" y="155.9">CLKREQ_B</text>
<text x="145.1" y="150.8">PWRBTN_B</text>
<text x="145.1" y="153.3">RSTBTN_B</text>
<text x="171.9" y="150.8">PLT_RST_B</text>
<text x="174.7" y="155.9">POW_EN</text>
<text x="254.4" y="155.9">RTM_12V0_USED</text>
<text x="257.4" y="150.6" transform="rotate(-90 257.4 150.6)">RTM_MODE</text>
<text x="23.2" y="160.9">REFCLK_P</text>
<text x="30.3" y="158.4">CLKREQ_B</text>
<text x="84.1" y="158.4">REFCLK_P</text>
<text x="84.1" y="160.9">REFCLK_N</text>
<text x="23.2" y="163.5">REFCLK_N</text>
<text x="84.1" y="166">PETP0</text>
<text x="95.9" y="166">PERP0</text>
<text x="241.6" y="163.5">RUN_5V0</text>
<text x="241.6" y="166">RUN_3V3</text>
<text x="23.2" y="168.6">HSIP</text>
<text x="23.2" y="171.1">HSIN</text>
<text x="35.9" y="171.1">HSON</text>
<text x="36" y="168.6">HSOP</text>
<text x="84.1" y="168.6">PETN0</text>
<text x="84.1" y="171.1">PETP1</text>
<text x="84.1" y="173.6">PETN1</text>
<text x="95.8" y="168.6">PERN0</text>
<text x="95.8" y="173.6">PERN1</text>
<text x="95.9" y="171.1">PERP1</text>
<text x="241.6" y="173.6">RUN_0V9</text>
<text x="241.6" y="168.6">RUN_3V3SSD</text>
<text x="84.1" y="178.7">PETN2</text>
<text x="84.1" y="176.2">PETP2</text>
<text x="95.8" y="178.7">PERN2</text>
<text x="95.9" y="176.2">PERP2</text>
<text x="32.4" y="181.3">POW_EN</text>
<text x="84.1" y="181.3">PETP3</text>
<text x="84.1" y="183.8">PETN3</text>
<text x="95.8" y="183.8">PERN3</text>
<text x="95.9" y="181.3">PERP3</text>
<text x="23.2" y="191.4">PERST_B</text>
<text x="84.1" y="188.9">SUSCLK</text>
<text x="84.1" y="191.4">PERST_B</text>
<text x="29.8" y="194">PEWAKE_B</text>
<text x="90.7" y="194">PEWAKE_B</text>
</g>
<g font-size="2.3" fill="#f00">
<text x="127.3" y="22">HSIO0_RX_P</text>
<text x="188.3" y="22">HSIO0_TX_P</text>
<text x="46" y="24.6">HSIO0_RX_P</text>
<text x="46" y="27.1">HSIO0_RX_N</text>
<text x="107" y="24.6">HSIO1_RX_P</text>
<text x="107" y="27.1">HSIO1_RX_N</text>
<text x="127.3" y="24.6">HSIO0_RX_N</text>
<text x="127.3" y="29.6">HSIO1_RX_P</text>
<text x="188.3" y="24.6">HSIO0_TX_N</text>
<text x="188.3" y="29.6">HSIO1_TX_P</text>
<text x="5.4" y="32.2">HSIO0_TX_P</text>
<text x="5.4" y="34.7">HSIO0_TX_N</text>
<text x="66.3" y="32.2">HSIO1_TX_P</text>
<text x="66.3" y="34.7">HSIO1_TX_N</text>
<text x="127.3" y="32.2">HSIO1_RX_N</text>
<text x="188.3" y="32.2">HSIO1_TX_N</text>
<text x="46" y="39.8">USB2_P4_P</text>
<text x="107" y="39.8">USB2_P1_P</text>
<text x="127.3" y="37.3">HSIO2_RX_P</text>
<text x="127.3" y="39.8">HSIO2_RX_N</text>
<text x="188.3" y="37.3">HSIO2_TX_P</text>
<text x="188.3" y="39.8">HSIO2_TX_N</text>
<text x="46" y="42.3">USB2_P4_N</text>
<text x="107" y="42.3">USB2_P1_N</text>
<text x="127.3" y="44.9">HSIO3_RX_P</text>
<text x="127.3" y="47.4">HSIO3_RX_N</text>
<text x="188.3" y="44.9">HSIO3_TX_P</text>
<text x="188.3" y="47.4">HSIO3_TX_N</text>
<text x="261.9" y="42.3">USB2_P8_P</text>
<text x="261.9" y="44.9">USB2_P8_N</text>
<text x="127.3" y="55">HSIO6_RX_P</text>
<text x="127.3" y="57.6">HSIO6_RX_N</text>
<text x="188.3" y="55">HSIO6_TX_P</text>
<text x="188.3" y="57.6">HSIO6_TX_N</text>
<text x="127.3" y="65.2">HSIO8_RX_P</text>
<text x="188.3" y="65.2">HSIO8_TX_P</text>
<text x="127.3" y="67.7">HSIO8_RX_N</text>
<text x="188.3" y="67.7">HSIO8_TX_N</text>
<text x="127.3" y="72.8">HSIO9_RX_P</text>
<text x="127.3" y="75.4">HSIO9_RX_N</text>
<text x="188.3" y="72.8">HSIO9_TX_P</text>
<text x="188.3" y="75.4">HSIO9_TX_N</text>
<text x="5.4" y="83">REFCLK1_P</text>
<text x="66.3" y="83">REFCLK0_P</text>
<text x="127.3" y="80.4">HSIO10_RX_P</text>
<text x="127.3" y="83">HSIO10_RX_N</text>
<text x="188.3" y="80.4">HSIO10_TX_P</text>
<text x="188.3" y="83">HSIO10_TX_N</text>
<text x="5.4" y="85.5">REFCLK1_N</text>
<text x="66.3" y="85.5">REFCLK0_N</text>
<text x="127.3" y="88.1">HSIO11_RX_P</text>
<text x="188.3" y="88.1">HSIO11_TX_P</text>
<text x="5.4" y="90.6">HSIO2_TX_P</text>
<text x="5.4" y="93.1">HSIO2_TX_N</text>
<text x="46" y="90.6">HSIO2_RX_P</text>
<text x="46" y="93.1">HSIO2_RX_N</text>
<text x="66.3" y="90.6">HSIO3_TX_P</text>
<text x="66.3" y="93.1">HSIO3_TX_N</text>
<text x="107" y="90.6">HSIO3_RX_P</text>
<text x="107" y="93.1">HSIO3_RX_N</text>
<text x="127.3" y="90.6">HSIO11_RX_N</text>
<text x="188.3" y="90.6">HSIO11_TX_N</text>
<text x="223.8" y="90.6">RTM2AMC_P</text>
<text x="223.8" y="93.1">RTM2AMC_N</text>
<text x="277.2" y="95.7">AMC2RTM_P</text>
<text x="127.3" y="100.8">USB2_P1_P</text>
<text x="188.3" y="100.8">REFCLK0_P</text>
<text x="277.2" y="98.2">AMC2RTM_N</text>
<text x="5.4" y="103.3">AMC2RTM_P</text>
<text x="5.4" y="105.8">AMC2RTM_N</text>
<text x="46" y="103.3">RTM2AMC_P</text>
<text x="46" y="105.8">RTM2AMC_N</text>
<text x="107" y="105.8">USB2_P7_P</text>
<text x="127.3" y="103.3">USB2_P1_N</text>
<text x="188.3" y="103.3">REFCLK0_N</text>
<text x="277.2" y="105.8">PWRBTN_B</text>
<text x="66.3" y="113.7">SUSCLK</text>
<text x="107" y="108.4">USB2_P7_N</text>
<text x="127.3" y="108.4">USB2_P4_P</text>
<text x="127.3" y="110.9">USB2_P4_N</text>
<text x="188.3" y="108.4">REFCLK1_P</text>
<text x="188.3" y="110.9">REFCLK1_N</text>
<text x="277.2" y="108.4">RSTBTN_B</text>
<text x="5.4" y="116">PLT_RST_B</text>
<text x="46" y="118.5">PEWAKE_B</text>
<text x="66.3" y="116">PLT_RST_B</text>
<text x="107" y="118.5">PEWAKE_B</text>
<text x="127.3" y="116">USB2_P7_P</text>
<text x="127.3" y="118.5">USB2_P7_N</text>
<text x="127.3" y="123.6">USB2_P8_P</text>
<text x="188.3" y="123.6">REFCLK3_P</text>
<text x="127.3" y="126.2">USB2_P8_N</text>
<text x="188.3" y="126.2">REFCLK3_N</text>
<text x="188.3" y="128.7">CLKREQ3_B R127</text>
<text x="188.3" y="133.8">REFCLK4_P</text>
<text x="188.3" y="136.3">REFCLK4_N</text>
<text x="255.6" y="134" transform="rotate(-90 255.6 134)">RTM_MODE</text>
<text x="260.7" y="134" transform="rotate(-90 260.7 134)">POWER_GOOD</text>
<text x="127.3" y="143.9">PEWAKE_B</text>
<text x="188.3" y="138.9">CLKREQ4_B R81</text>
<text x="127.3" y="149">PWRBTN_B</text>
<text x="188.3" y="146.7">SUSCLK</text>
<text x="188.3" y="149">PLT_RST_B</text>
<text x="107" y="154.1">CLKREQ3_B</text>
<text x="127.3" y="151.6">RSTBTN_B</text>
<text x="188.3" y="154.1">POW_EN</text>
<text x="5.4" y="159.2">REFCLK4_P</text>
<text x="5.4" y="161.7">REFCLK4_N</text>
<text x="46" y="156.6">CLKREQ4_B</text>
<text x="66.3" y="156.6">REFCLK3_P</text>
<text x="66.3" y="159.2">REFCLK3_N</text>
<text x="5.4" y="166.8">HSIO6_TX_P</text>
<text x="46" y="166.8">HSIO6_RX_P</text>
<text x="66.3" y="164.3">HSIO8_TX_P</text>
<text x="66.3" y="166.8">HSIO8_TX_N</text>
<text x="107" y="164.3">HSIO8_RX_P</text>
<text x="107" y="166.8">HSIO8_RX_N</text>
<text x="195.9" y="166.8">POW_EN</text>
<text x="5.4" y="169.3">HSIO6_TX_N</text>
<text x="46" y="169.3">HSIO6_RX_N</text>
<text x="66.3" y="169.3">HSIO9_TX_P</text>
<text x="66.3" y="171.9">HSIO9_TX_N</text>
<text x="107" y="169.3">HSIO9_RX_P</text>
<text x="107" y="171.9">HSIO9_RX_N</text>
<text x="195.9" y="171.9">POW_0V9_ENR147</text>
<text x="46" y="179.5">POW_0V9_EN</text>
<text x="66.3" y="174.4">HSIO10_TX_P</text>
<text x="66.3" y="177">HSIO10_TX_N</text>
<text x="66.3" y="179.5">HSIO11_TX_P</text>
<text x="107" y="174.4">HSIO10_RX_P</text>
<text x="107" y="177">HSIO10_RX_N</text>
<text x="107" y="179.5">HSIO11_RX_P</text>
<text x="66.3" y="182">HSIO11_TX_N</text>
<text x="107" y="182">HSIO11_RX_N</text>
<text x="5.4" y="189.7">PLT_RST_B</text>
<text x="66.3" y="187.3">SUSCLK</text>
<text x="66.3" y="189.7">PLT_RST_B</text>
<text x="46" y="192.2">PEWAKE_B</text>
<text x="107" y="192.2">PEWAKE_B</text>
</g>
<g font-size="2.3" fill="#000080">
<text x="20.1" y="50.2">USB3.0_HUB</text>
<text x="81.1" y="50.2">USB3.0_HUB</text>
<text x="236" y="61.9">JTAG</text>
<text x="238.6" y="121.3">RTM</text>
<text x="20.1" y="126.4">1GbE</text>
<text x="81.1" y="126.4">M.2 E KEY</text>
<text x="213.1" y="128.9">(10K/0402)</text>
<text x="213.1" y="139.1">(10K/0402)</text>
<text x="210.6" y="167">R159</text>
<text x="220.8" y="167">0/0402</text>
<text x="228" y="162.9" transform="rotate(-90 228 162.9)">R146 (10K/0402)</text>
<text x="233" y="162.9" transform="rotate(-90 233 162.9)">R158 (10K/0402)</text>
<text x="220.8" y="172.1">0/0402</text>
<text x="142" y="178.7">LattePanda_Mu</text>
<text x="238.6" y="179.7">POWER</text>
<text x="20.1" y="200.1">2.5GbE</text>
<text x="81.1" y="200.1">M.2 M KEY</text>
</g>
<g font-size="1.6">
<text x="31.5" y="1.8">5</text>
<text x="90" y="1.8">4</text>
<text x="148.5" y="1.8">3</text>
<text x="206.9" y="1.8">2</text>
<text x="265.4" y="1.8">1</text>
<text x=".6" y="29.5">D</text>
<text x="295.3" y="29.5">D</text>
<text x=".6" y="80.8">C</text>
<text x="295.3" y="80.8">C</text>
<text x=".6" y="132.1">B</text>
<text x="295.3" y="132.1">B</text>
<text x=".6" y="183.4">A</text>
<text x="295.3" y="183.4">A</text>
<text x="31.5" y="209.3">5</text>
<text x="90" y="209.3">4</text>
<text x="148.5" y="209.3">3</text>
<text x="206.9" y="209.3">2</text>
<text x="265.4" y="209.3">1</text>
</g>
</svg>
